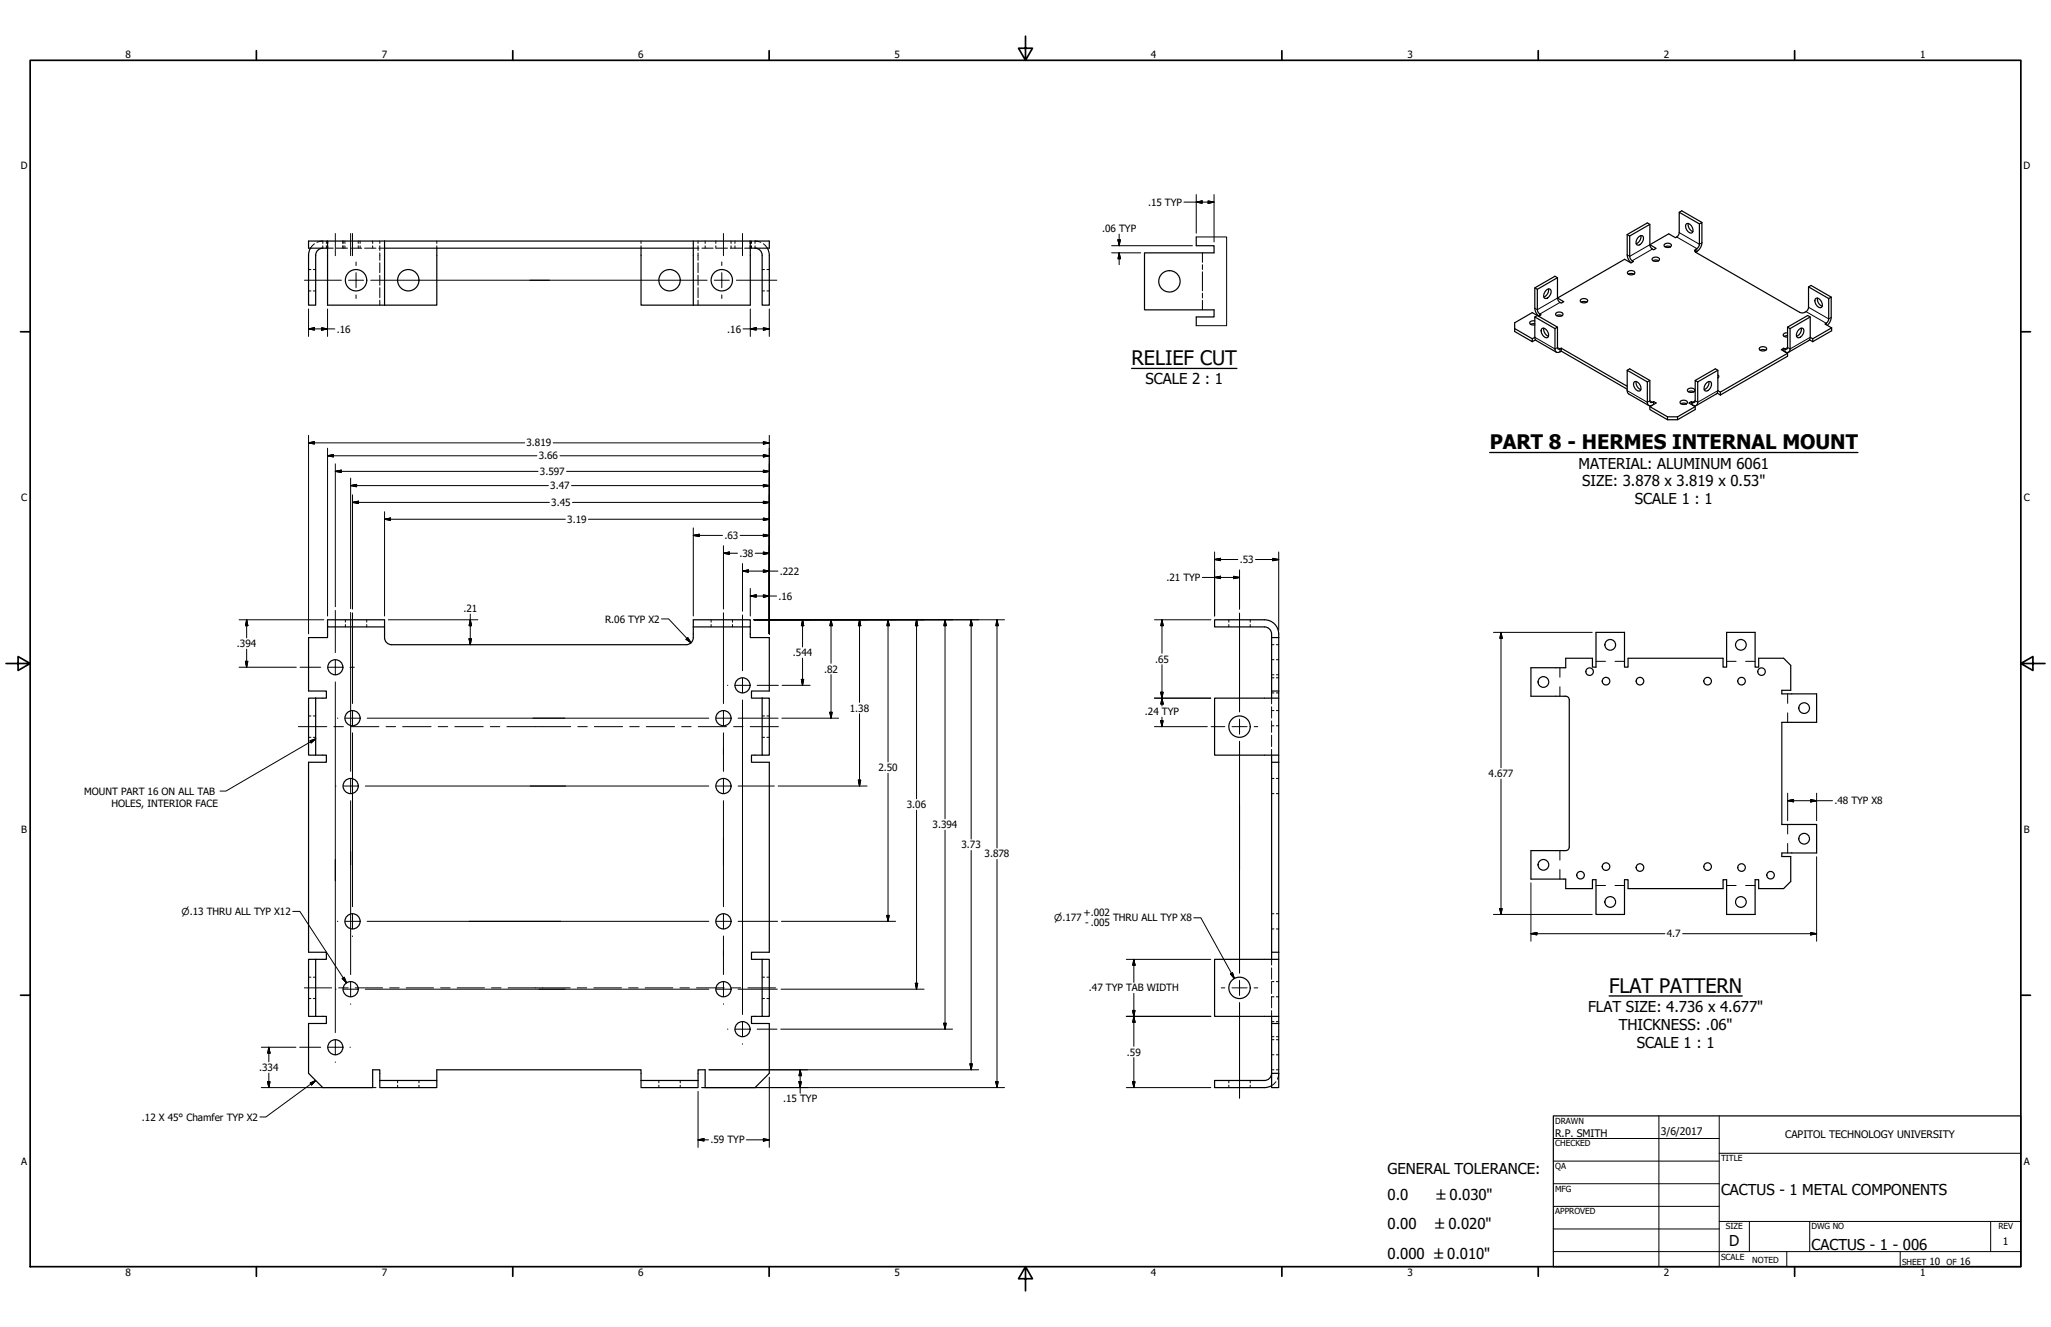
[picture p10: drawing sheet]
<svg xmlns="http://www.w3.org/2000/svg" width="864mm" height="559mm" viewBox="0 0 864 559" stroke-linecap="round" stroke-linejoin="round" font-family="sans-serif">
<!-- layer: Visible Narrow (ANSI) -->
<g fill="none" stroke="#000" stroke-width=".51">
<path d="M503.7 99.8v3.7h7.5v3h-29.3v24h29.3v3h-7.5v3.6M685.1 98.8l1.1 .6v8.6M690.1 99.6l1.3-.4a2.5 2.5 0 0 1-1.6 4.1l-.5-.2a2.48 2.48 0 0 1 .8-3.5zM690.9 99.2a3.2 3.2 0 0 1-2 3.4M694.7 94.5l-8.5 4.9M702.6 98.5l-7.9 4.6M130.7 104.5l-.8 3v21h3l.1-21.7 1-1.6 1.9-.7M137.9 101.5v27h24M161.9 101.5h-32v3h8M161.9 104.5h130M161.9 101.5h130M161.9 101.5v27"/>
<path d="M183.9 104.5v24h-22M269.9 104.5v24h22M315.9 104.5h8v-3h-32v27M315.9 101.5v27h-24M323.1 104.5l.8 3v21h-3l-.1-21.7-1-1.6-1.9-.7M655.8 116.9l-8.5 4.9M684.1 109.2l-28.3 16.3v-8.6l-1.1-.6-8.4 4.9v8.6M685.4 114.4a1.69 1.69 0 0 1 2.9 .7 1.9 1.9 0 0 1-3.1-.3zM685.6 115.5l1.2-.4 1.2 .4M694.7 103.1l2.6 1.5-1 .6-.6-.3M694.7 103.1v-8.6l-1.1-.6-8.5 4.9v8.5M695.8 108.7a1.69 1.69 0 0 1 2.9 .7 1.9 1.9 0 0 1-3.1-.3z"/>
<path d="M696 109.8l1.2-.3 1.2 .3M700.9 102.8a1.67 1.67 0 0 1 2.8 .8 1.89 1.89 0 0 1-3.1-.3zM701 103.9l1.2-.3 1.2 .3M714 105l-.5 .6 .5 .6 43.8 25.3 1.1 .3 1-.3M637.8 138.4l7.4 4.3 1.1-.7v-8.5l8.4 4.9v8.5M645.2 131.6l-7.4 4.3v3.7l7.4 4.3v-1.2M646.3 135.1a1.7 1.7 0 0 0-2.3 .9 1.7 1.7 0 0 0 2.3 .8M646.3 136.4l-1.8 .2M646.3 121.2l1 .6v8.6M646.3 133.5l1-.6 8.5 4.9M649.4 138.2a2.7 2.7 0 0 1 2.4 3.8 2.5 2.5 0 0 1-2.8-3.4zM650 138.2a3.2 3.2 0 0 0 2 3.4"/>
<path d="M651.2 122.1l1.3-.4a2.49 2.49 0 0 1-1.6 4l-.5-.1a2.49 2.49 0 0 1 .8-3.5zM652 121.7a3.2 3.2 0 0 1-2 3.4M654.7 138.4l1.1-.6v8.5M655.2 131.8a1.7 1.7 0 0 1 2.9 .8 1.91 1.91 0 0 1-3.1-.4zM655.4 132.9l1.2-.3 1.2 .3M665.6 126.2a1.69 1.69 0 0 1 2.9 .7 1.9 1.9 0 0 1-3.2-.3zM665.7 127.2l1.2-.3 1.2 .3M768.9 136.1l-.5 .3 2.8 1.7-7.9 4.6M771.2 139.3l-7.9 4.6M646.5 143.1l-1.3 .8M657.4 146.6l27.7 16.1M685.1 155.9l1.1-.6 8.5 4.9v8.6"/>
<path d="M723.3 157.9l.5 .6-.5 .7M723.3 159.1h.1M740.9 146.4a1.69 1.69 0 0 1 2.9 .8 1.9 1.9 0 0 1-3.1-.4zM741.1 147.5l1.2-.3 1.2 .3M752.7 140.1l-1.5 .3-.3 .4 .3 .9 1.5 .3M752.7 141.4l-1.5 .3M752.7 148.8l-28.3 16.3M752.7 150l-28.3 16.3M685.1 164.5v-8.6l8.5 4.9v8.6M688.3 160.7a2.7 2.7 0 0 1 2.4 3.8 2.5 2.5 0 0 1-2.8-3.4zM688.9 160.6a3.2 3.2 0 0 0 2 3.5M694.7 171.2v1.3l7.4 4.2"/>
<path d="M694.7 160.2l-1.1 .6M697.3 169.7l-2.6 1.5 7.4 4.3M702.1 175.5v1.2h4.3v-1.2M702.1 175.5h4.3M707.6 168.9a1.68 1.68 0 0 1 2.9 .8 1.89 1.89 0 0 1-3.1-.3zM707.8 170l1.2-.3 1.1 .3M710.7 163.9a1.69 1.69 0 0 1 2.9 .7 1.9 1.9 0 0 1-3.1-.3zM710.9 165l1.2-.3 1.2 .3M712.7 169.4l-.5-.3-1.1 .6 2.7 1.5-7.4 4.3M713.8 172.5l-7.4 4.2M137.9 264v4.5h-8v22.5h7.5v3h-4.5M161.9 264v-3h-24v3h24a13 13 0 0 0 .3 5.8l1.4 1.4 1.3 .3h124l1.9-.7 1-1.6 .1-8.2h24v3h-24"/>
<path d="M315.9 264v4.5h8v22.5h-7.5v3h4.5M535.4 268.5h3M129.9 294h3v24h-3zM320.9 294h3v24h-3zM535.4 291h3M538.4 291v30M538.4 294h-27v24h27M538.4 291v-24a6 6 0 0 0-6-6h-21v3h21l1.3 .3 1.1 .8 .6 1.9v27M644.6 281.2h14.7v-4h11.2v3.7h1.5v-14.6h12v14.6h1.5v-3.7h40v3.7h1.5v-14.6h12v14.6h1.5v-3.7h10.5l3 3v10.5h-3.7v1.5h14.6v12h-14.6v43h14.6v12h-14.6v1.5h3.7v10.5l-3 3h-10.5v-3.8h-1.5v14.7h-12v-14.7h-1.5v3.8h-40v-3.8h-1.5v14.7h-12v-14.7h-1.5v3.8h-11.2v-4h-14.7v-12h14.7l.9-.3 .6-1.2-.1-62.5-.5-.7-.9-.3h-14.7zM132.9 318h4.5v3h-7.5v80h7.5v3h-4.5M320.9 318h-4.5v3h7.5v80h-7.5v3h4.5M535.4 318v86"/>
<path d="M535.4 321h3M538.4 321v80M129.9 404h3v24h-3zM320.9 404h3v24h-3zM535.4 401h3M538.4 401v30M538.4 404h-27v24h27M132.9 428h4.5v3h-7.5v21l6 6h21v-7.5h3v4.5M320.9 428h-4.5v3h7.5v21l-6 6h-21v-7.5h-3v4.5M535.4 431v21h3v6h-3v-6l-.6 1.9-1.7 1-21.7 .1v3h21l3-.8M535.4 428v3M535.4 431h3"/>
<path d="M538.4 431v21M159.9 455h24v3h-24zM183.9 455v-4.5h86v4.5M269.9 455v3h24v-3M269.9 455h24"/>
<circle cx="149.9" cy="118" r="4.5"/>
<circle cx="171.9" cy="118" r="4.5"/>
<circle cx="281.9" cy="118" r="4.5"/>
<circle cx="303.9" cy="118" r="4.5"/>
<circle cx="492.4" cy="118.5" r="4.5"/>
<circle cx="678" cy="271.5" r="2.25"/>
<circle cx="733" cy="271.5" r="2.25"/>
<circle cx="141.2" cy="281" r="3.2"/>
<circle cx="312.6" cy="288.6" r="3.2"/>
<circle cx="649.9" cy="287.2" r="2.25"/>
<circle cx="669.3" cy="282.8" r="1.59"/>
<circle cx="676.2" cy="286.8" r="1.6"/>
<circle cx="690.5" cy="286.8" r="1.6"/>
<circle cx="719" cy="286.8" r="1.6"/>
<circle cx="733.3" cy="286.8" r="1.6"/>
<circle cx="741.7" cy="282.8" r="1.59"/>
<circle cx="759.7" cy="298.2" r="2.25"/>
<circle cx="148.4" cy="302.4" r="3.2"/>
<circle cx="304.6" cy="302.4" r="3.2"/>
<circle cx="521.9" cy="306" r="4.5"/>
<circle cx="147.6" cy="331" r="3.2"/>
<circle cx="304.6" cy="331" r="3.2"/>
<circle cx="759.7" cy="353.2" r="2.25"/>
<circle cx="649.9" cy="364.2" r="2.25"/>
<circle cx="665.5" cy="368.6" r="1.59"/>
<circle cx="676.2" cy="364.9" r="1.6"/>
<circle cx="678" cy="379.8" r="2.25"/>
<circle cx="690.5" cy="365.3" r="1.6"/>
<circle cx="719" cy="364.9" r="1.6"/>
<circle cx="733" cy="379.8" r="2.25"/>
<circle cx="733.3" cy="365.3" r="1.6"/>
<circle cx="745.5" cy="368.6" r="1.59"/>
<circle cx="148.4" cy="388" r="3.2"/>
<circle cx="304.6" cy="388" r="3.2"/>
<circle cx="147.6" cy="416.6" r="3.2"/>
<circle cx="304.6" cy="416.6" r="3.2"/>
<circle cx="521.9" cy="416" r="4.5"/>
<circle cx="312.6" cy="433.4" r="3.2"/>
<circle cx="141.2" cy="441" r="3.2"/>
</g>
<!-- layer: Border (ANSI) -->
<g fill="none" stroke="#000" stroke-width=".42">
<path d="M503.7 99.8h12.8v37.3h-12.8M706 99.8l8.5 4.9v1.2M707.1 98l8.4 4.9 1.1-.7M694.7 103.1l-8.5 4.9-1.1-.7M695.7 104.9l-8.4 4.9v.6M714 105v1.2M655.8 125.5l-8.5 4.9-1-.6M656.9 127.3l-8.5 4.9v.7M760.4 131.2l8.5 4.9v.6M761.5 129.4l8.5 4.9 1.1-.6M646.3 142l8.4 4.9 1.1-.6 1.1 .6v1.3M762.2 142l-8.5 4.9-1-.6-1.1 .6v1.3"/>
<path d="M685.1 164.5l8.5 4.9 1.1-.6 1 .6M723.3 164.5l-8.5 4.9-1-.6-1.1 .6v1.2"/>
</g>
<g fill="none" stroke="#000" stroke-width=".51">
<path d="M702.6 98.5l2.9 1.6 1.3-1.1 .3-1v-8.6l8.4 4.9v8.6l-.6 1.5-.9 .6M707.1 89.4l1-.6 8.5 4.9M709.9 94.5l.3-.4a2.69 2.69 0 0 1 2.4 3.8 2.5 2.5 0 0 1-2.7-3.4zM710.8 94.1a3.2 3.2 0 0 0 2 3.4M715.5 94.3l1.1-.6v8.5a4.7 4.7 0 0 1-2.6 4M685.1 107.3a4.7 4.7 0 0 0 1.7 3.4M686.2 108l.7 1.5 .9 .6-1.1 .6-2.6-1.5M694.7 103.1l.3 1 .7 .8M645.2 131.6l2.1 1.3M646.3 129.8a4.8 4.8 0 0 0 1.6 3.3M647.3 130.4l.7 1.5 .9 .7-1.1 .6M655.8 125.5l2.6 1.5-1 .7-.9-.7z"/>
<path d="M752.7 137.8l8.5-4.9 1 .6v8.5M753.7 138.4l-1-.6-.1 9-.6 .3-.9-.5-1.1 .7 2.7 1.5v1.2M757.6 138.6l1.3-.4a2.5 2.5 0 0 1-1.6 4.1l-.5-.2a2.47 2.47 0 0 1 .8-3.5zM758.4 138.2a3.2 3.2 0 0 1-1.9 3.4M761.5 120.8l8.5 4.9M762.2 133.5l-8.5 4.9v8.5a1.3 1.3 0 0 1-.6 1.4 1.3 1.3 0 0 1-1.5-.1M764.7 125.6a2.7 2.7 0 0 1 2.3 3.8 2.5 2.5 0 0 1-2.7-3.4zM765.3 125.5a3.2 3.2 0 0 0 2 3.5M768.9 136.1l.8-.8 .3-1v-8.6l1.1-.6v8.6a4.8 4.8 0 0 1-1.7 3.3M771.1 125.1l-8.5-4.9-1.1 .6v8.6l-.6 1.5-1 .6M771.2 138.1v1.2M646.3 142l.6 1.4 8.5 4.9"/>
<path d="M655.8 146.3l.3 .7 .4 .1 .9-.5v1.3a1.44 1.44 0 0 1-1.7 .6 1.44 1.44 0 0 1-1-1.6M657.4 147.9l27.7 16M723.3 155.9l-8.5 4.9v8.6a1.3 1.3 0 0 1-.6 1.4 1.3 1.3 0 0 1-1.5-.2M751.1 146.6v1.3M762.2 142l-.6 1.4-8.5 4.9M762.2 142l1.1 .7v1.2l-1.4-.8M685.1 164.5l.7 1.4 8.5 4.9M693.6 169.4a1.3 1.3 0 0 0 .7 1.4 1.3 1.3 0 0 0 1.4-.2M694.7 168.8l.3 .7 1.3-.4 1 .6M696.3 169.1v1.2M712.2 169.1v1.2M713.8 160.2l8.5-4.9 1 .6v8.6"/>
<path d="M713.8 171.2v1.3M714.8 160.8l-1-.6v8.6l-.3 .7-.8-.1M718.8 161.1l1.2-.5a2.5 2.5 0 0 1-1.6 4.1l-.5-.1a2.49 2.49 0 0 1 .9-3.5zM719.5 160.6a3.2 3.2 0 0 1-1.9 3.5M723.3 164.5l-.6 1.4-8.5 4.9M723.3 164.5l1.1 .6v1.2l-1.4-.7"/>
</g>
<!-- layer: Symbol (ANSI) -->
<path d="M476.5 155.1h44.3M627.2 190.6h155.1M677.5 419.4h56.1" fill="none" stroke="#000" stroke-width=".55"/>
<!-- layer: Title (ANSI) -->
<g fill="none" stroke="#000" stroke-width=".42">
<path d="M506.3 106.5v4M506.3 111.5v2M506.3 114.5v8M506.3 123.5v2M506.3 126.5v4M672 278.5h4M680 278.5h4M727 278.5h4M735 278.5h4M656.8 281.2v4M656.8 289.2v4M752.7 292.2v4"/>
<path d="M752.7 300.2v4M656.8 358.2v4M752.7 347.2v4M752.7 355.2v4M656.8 366.2v4M672 372.9h4M680 372.9h4M727 372.9h4M735 372.9h4"/>
</g>
<!-- layer: Hidden (ANSI) -->
<g fill="none" stroke="#000" stroke-width=".42">
<path d="M129.9 113.5h1M131.9 113.5h1M132.4 102.7l-1.7 1.8M133.5 102l2.4-.5v1M135.9 103.5v1M137.4 101.5v1M137.4 103.5v1M137.9 104.5h2.4M138 101.5v1M138 103.5v1M141.5 104.5h4.8M144.4 101.5v1"/>
<path d="M144.4 103.5v1M145.2 101.5v1M145.2 103.5v1M147.5 104.5h4.8M150.8 101.5v1M150.8 103.5v1M151.6 101.5v1M151.6 103.5v1M153.5 104.5h4.8M156.9 101.5v1M156.9 103.5v1M159.5 104.5h2.4"/>
<path d="M159.9 103.5v2M159.9 101.5v1M159.9 106.5v3.1M159.9 110.7v4.2M159.9 115.9v4.2M183.9 101.5v1M183.9 103.5v1M269.9 101.5v1M269.9 103.5v1M291.9 104.5h2.4M293.9 101.5v1M293.9 103.5v2"/>
<path d="M293.9 106.5v3.1M293.9 110.7v4.2M293.9 115.9v4.2M295.5 104.5h4.8M296.9 101.5v1M296.9 103.5v1M301.4 101.5v1M301.4 103.5v1M301.5 104.5h4.8M307.5 104.5h4.8M307.8 101.5v1M307.8 103.5v1"/>
<path d="M309.5 101.5v1M309.5 103.5v1M313.5 104.5h2.4M315.8 101.5v1M315.8 103.5v1M316.4 101.5v1M316.4 103.5v1M317.9 103.5v1M320.4 102l-2.5-.5v1M320.9 113.5h1M321.4 102.7l1.7 1.8M322.9 113.5h1"/>
<path d="M129.9 122.5h1M131.9 122.5h1M159.9 121.2v4.2M159.9 126.4v2.1M293.9 121.2v4.2M293.9 126.4v2.1M320.9 122.5h1M322.9 122.5h1M145.4 261v1M145.4 263v1M154.4 261v1M154.4 263v1"/>
<path d="M299.4 261v1M299.4 263v1M308.4 261v1M308.4 263v1M517.4 261v1M517.4 263v1M526.4 261v1M526.4 263v1M535.4 271.5h1M535.4 277.8h1M537.4 271.5h1M537.4 277.8h1"/>
<path d="M535.4 294v2.4M535.4 297.6v4.8M535.4 299.2h1M535.4 285.4h1M535.4 291.8h1M535.4 284.2h1M537.4 299.2h1M537.4 285.4h1M537.4 291.8h1M537.4 284.2h1M129.9 301.5h1M129.9 310.5h1"/>
<path d="M131.9 301.5h1M131.9 310.5h1M320.9 301.5h1M320.9 310.5h1M322.9 301.5h1M322.9 310.5h1M535.4 303.6v4.8M535.4 309.6v4.8M535.4 315.6v2.4M535.4 305.6h1M537.4 305.6h1M535.4 327.8h1"/>
<path d="M535.4 334.2h1M537.4 327.8h1M537.4 334.2h1M535.4 384.8h1M535.4 391.2h1M537.4 384.8h1M537.4 391.2h1M129.9 411.5h1M131.9 411.5h1M320.9 411.5h1M322.9 411.5h1M535.4 404v2.4"/>
<path d="M535.4 407.6v4.8M535.4 413.6v4.8M535.4 419.6v4.8M535.4 413.4h1M535.4 419.8h1M537.4 413.4h1M537.4 419.8h1M129.9 420.5h1M131.9 420.5h1M320.9 420.5h1M322.9 420.5h1M535.4 425.6v2.4"/>
<path d="M535.4 437.8h1M535.4 430.2h1M535.4 436.6h1M537.4 437.8h1M537.4 430.2h1M537.4 436.6h1M167.4 455v1M167.4 457v1M176.4 455v1M176.4 457v1M277.4 455v1M277.4 457v1"/>
<path d="M286.4 455v1M286.4 457v1M517.4 455v1M517.4 457v1M526.4 455v1M526.4 457v1M535.4 450.5h1M535.4 444.2h1M537.3 455.5l-1.9 1.7M537.4 450.5h1M537.4 444.2h1M538.4 452l-.5 2.4"/>
</g>
<!-- layer: Border (ANSI) -->
<g fill="none" stroke="#000" stroke-width=".71">
<path d="M431.8 15.2v10.2l-2.9-5.1h5.8l-2.9 5.1M12.7 25.4h838.2v508h-838.2zM107.9 21.3v4.1M215.9 21.3v4.1M323.8 21.3v4.1M539.8 21.3v4.1M647.7 21.3v4.1M755.6 21.3v4.1M8.6 139.7h4.1M850.9 139.7h4.1M2.5 279.4h10.2l-5.1-2.9v5.8l5.1-2.9M850.9 279.4l5.1 2.9v-5.8l-5.1 2.9h10.2"/>
<path d="M8.6 419.1h4.1M850.9 419.1h4.1M107.9 533.4v4.1M215.9 533.4v4.1M323.8 533.4v4.1M431.8 533.4l2.9 5.1h-5.8l2.9-5.1v10.2M539.8 533.4v4.1M647.7 533.4v4.1M755.6 533.4v4.1"/>
</g>
<!-- layer: Visible (ANSI) -->
<g fill="none" stroke="#000" stroke-width=".42">
<path d="M654 479.4h69.9M698.5 469.9v63.5M723.9 469.9v63.5M654 488.9h69.9M654 498.5h69.9M723.9 485.6h127M654 508h69.9M654 517.5h69.9M723.9 514.3h127M736.6 514.3v12.7M762 514.3v12.7M838.2 514.3v12.7"/>
<path d="M654 527h196.9M752.3 527v6.4M800.1 527v6.4"/>
</g>
<path d="M654 469.9h196.9v63.5h-196.9z" fill="none" stroke="#000" stroke-width=".51"/>
<!-- layer: Dimension (ANSI) -->
<g fill="none" stroke="#000" stroke-width=".42">
<path d="M128.2 118h15.5M146.7 118h6.4M149.9 110.3v1.5M149.9 114.8v6.4M156.1 118h141.6M300.7 118h6.4M303.9 110.3v1.5M303.9 114.8v6.4M310.1 118h17M149.9 124.2v1.5M303.9 124.2v1.5M141.2 257.1v17.7"/>
<path d="M147.6 257.9v66.9M148.4 258.1v38.2M304.6 258v38.3M312.6 259v23.4M521.9 258.1v41.7M141.2 277.8v6.4M126.3 281h8.7M138 281h6.4M141.2 287.2v147.6M147.4 281h1.8M148.4 299.2v6.4M304.6 299.2v6.4"/>
<path d="M306.3 288.6h.2M309.5 288.6h6.3M312.6 285.4v6.4M312.6 294.8v132.4M318.8 288.6h8.9M142.1 302.4h.2M145.3 302.4h6.3M148.4 308.6v73.2M154.6 302.4h143.8M301.4 302.4h6.4M304.6 308.6v16.2M310.8 302.4h16.8"/>
<path d="M510 306h5.7M518.7 306h6.4M521.9 302.8v6.4M521.9 312.2v97.6M528.1 306h1.5M141.3 331h.2M144.5 331h6.3M147.6 327.8v6.4M147.6 337.2v73.2M153.8 331h144.6M301.4 331h6.4M304.6 327.8v6.4"/>
<path d="M304.6 337.2v44.6M310.8 331h15.3M142.1 388h.2M145.3 388h6.3M148.4 384.8v6.3M148.4 394.1v.3M154.6 388h143.8M301.4 388h6.4M304.6 384.8v6.3M304.6 394.1v16.3M310.8 388h16.6M141.3 416.5h.2"/>
<path d="M144.5 416.5h6.3M147.6 413.4v6.3M153.8 416.5h144.6M301.4 416.5h6.4M304.6 413.4v6.3M310.8 416.5h16.5M514.2 416h1.5M518.7 416h6.4M521.9 412.8v6.4M528.1 416h1.5M141.2 437.8v6.4M147.6 422.7v.2"/>
<path d="M304.6 422.7v.2M306.3 433.4h.2M309.5 433.4h6.3M312.6 430.2v6.4M312.6 439.6v.1M318.8 433.4h8.4M521.9 422.2v40.3M126.2 441h8.8M138 441h6.4M141.2 447.2v.1M147.4 441h.1"/>
</g>
<!-- layer: Center Mark (ANSI) -->
<g fill="none" stroke="#000" stroke-width=".42">
<path d="M141.2 98.3v9.4M147.6 98.3v9.4M148.4 98.3v9.4M304.6 98.3v9.4M312.6 98.3v9.4M125.6 306h12M140.6 306h4M147.6 306h12M162.6 306h3.9M169.5 306h12M184.5 306h4M191.5 306h12"/>
<path d="M206.5 306h3.9M213.4 306h26.9M243.3 306h4M250.3 306h11.9M265.2 306h4M272.1 306h11.9M287 306h4M294 306h11.9M308.9 306h4M315.9 306h11.8M128.2 416h11.4M142.6 416h4"/>
<path d="M149.6 416h11.5M164.1 416h4M171.1 416h11.4M185.5 416h4M192.5 416h11.5M207 416h4M214 416h26.1M243.1 416h3.9M250 416h11.7M264.7 416h4M271.7 416h11.6M286.3 416h4"/>
<path d="M293.3 416h11.6M307.9 416h4M314.9 416h11.6"/>
</g>
<!-- layer: Centerline (ANSI) -->
<g fill="none" stroke="#000" stroke-width=".42">
<path d="M471.2 98.6v4.9M498.5 85.1h12.7M503.7 85.1l2.5-.5v1zM503.7 81.9v16.3M508.7 84.6l2.5 .5-2.5 .5zM511.2 81.9v20M468.1 106.5h12.2M468.1 103.5h34M470.7 101h1l-.5 2.5zM471.2 106.5l.5 2.5h-1zM471.2 106.5v5M129.9 138.5l2.5-.5v1z"/>
<path d="M129.9 130.1v11.6M129.9 138.5h11.1M135.4 138l2.5 .5-2.5 .5zM137.9 130.1v11.6M312.9 138.5h11M315.9 138.5l2.5-.5v1zM315.9 130.1v11.6M321.4 138l2.5 .5-2.5 .5zM323.9 130.1v11.6M129.9 186.5l2.5-.5v1zM129.9 186.5h91M129.9 183.3v83.6"/>
<path d="M137.9 191.9l2.5-.5v1zM137.9 191.9h88.2M137.9 188.8v70.6M141.2 198.5l2.5-.5v1zM141.2 198.5h85.3M141.2 195.3v60.2M232.9 186.5h91M235.8 191.9h88.1M238.6 198.5h85.3M321.4 198l2.5 .5-2.5 .5zM321.4 191.4l2.5 .5-2.5 .5zM321.4 186l2.5 .5-2.5 .5z"/>
<path d="M323.9 183.3v83.6M147.6 204.5l2.5-.5v1zM147.6 204.5h83.3M147.6 201.3v55M148.4 211.6l2.5-.5v1zM148.4 211.6h82.9M148.4 208.4v48.1M161.9 218.7l2.5-.5v1zM161.9 218.7h76.2M161.9 215.5v43.9M240.6 204.5h83.3M241 211.6h82.9"/>
<path d="M247.8 218.7h76.1M321.4 218.2l2.5 .5-2.5 .5zM321.4 211.1l2.5 .5-2.5 .5zM321.4 204l2.5 .5-2.5 .5zM291.9 225.5l2.5-.5v1zM291.9 225.5h12.3M291.9 222.3v37.1M304.6 233l2.5-.5v1zM304.6 233h5.9M304.6 229.8v26.7M311.6 225.5h12.3M312.6 237.3v20.1"/>
<path d="M318 233h5.9M321.4 240l2.5 .5-2.5 .5zM321.4 232.5l2.5 .5-2.5 .5zM321.4 225l2.5 .5-2.5 .5zM511.4 235.6l2.5-.5v1zM511.4 232.4v27M511.4 235.6h9.8M521.9 240v16.6M528.6 235.6h9.8M535.9 235.1l2.5 .5-2.5 .5zM538.4 232.4v33M198 258.6v12.9"/>
<path d="M312.6 240.5l2.5-.5v1zM312.6 240.5h15M315.9 251l2.5-.5v1zM315.9 251h11.1M315.9 247.8v11.6M321.4 250.5l2.5 .5-2.5 .5zM506.2 243.2h15.7M511.4 243.2l2.5-.5v1zM519.4 242.7l2.5 .5-2.5 .5zM100.7 261h35.6M103.4 278.5h1l-.5 2.5zM103.9 261l.5 2.5h-1z"/>
<path d="M103.9 261v7.6M103.9 273.4v7.6M163.5 261h37.7M197.5 269h1l-.5 2.5zM198 261l.5 2.5h-1zM278.5 260.6h3l9.5 10.1M288.9 269.2l.7-.7 1.4 2.2zM317.5 261h105.5M337.9 261l.5 2.5h-1zM337.9 261v11.4M337.9 277.2v11.4M349.9 261l.5 2.5h-1z"/>
<path d="M349.9 261v18.3M361.9 261l.5 2.5h-1zM361.9 261v34.8M373.9 261l.5 2.5h-1zM373.9 261v59.9M385.9 261l.5 2.5h-1zM385.9 261v75.4M397.9 261l.5 2.5h-1zM397.9 261v83.8M408.9 261l.5 2.5h-1zM408.9 261v92.4M419.8 261l.5 2.5h-1z"/>
<path d="M419.8 261v96.1M486.1 261h23.7M489.3 261l.5 2.5h-1zM489.3 261v14.1M489.3 279.9v17.4M628.8 266.3h41.6M632 266.3l.5 2.5h-1zM632 266.3v57M100.7 281h24.1M329.3 288.6h11.8M337.4 286.1h1l-.5 2.5zM349.4 299.9h1l-.5 2.5z"/>
<path d="M349.9 284.1v18.3M486.1 294h23.7M488.8 291.5h1l-.5 2.5zM489.3 294l.5 2.5h-1zM329.2 302.4h23.9M361.9 300.6v30.4M486.1 306h22.3M488.8 303.5h1l-.5 2.5zM489.3 302v4M327.6 331h37.5M361.4 328.5h1l-.5 2.5zM373.9 325.6v62.4"/>
<path d="M632 328.1v57M752.7 337.2l2.5-.5v1zM752.7 337.2h18.9M752.7 334v11.6M762.4 336.7l2.5 .5-2.5 .5zM764.9 334v11.6M385.9 341.2v75.3M397.9 349.6v83.8M408.9 358.1v92.4M419.8 361.9v96.1M644.6 371.8v24.6M764.9 360.8v35.6"/>
<path d="M329 388h48.1M373.4 385.5h1l-.5 2.5zM628.8 385.1h41.6M631.5 382.6h1l-.5 2.5zM644.6 393.2l2.5-.5v1zM644.6 393.2h56.4M708.5 393.2h56.4M762.4 392.7l2.5 .5-2.5 .5zM328.9 416.5h60.2M385.4 414.1h1l-.5 2.4zM474.2 404h35.6M477.4 404l.5 2.5h-1z"/>
<path d="M477.4 404v9.7M477.4 418.3v22.3M328.8 433.4h72.3M397.4 430.9h1l-.5 2.5zM474.2 428h35.6M476.9 425.5h1l-.5 2.5zM477.4 428l.5 2.5h-1zM110 458h48.3M110 441h14.6M112.7 455.5h1l-.5 2.5zM113.2 441l.5 2.5h-1zM113.2 441v6.1"/>
<path d="M113.2 451.9v6.1M293.9 459.6v23.6M295.5 458h127.5M298.5 450.5h113.6M323.9 453.6v29.6M336.4 455.5h1l-.5 2.5zM336.9 450.5l.5 2.5h-1zM336.9 450.5v9.9M408.4 448h1l-.5 2.5zM419.3 455.5h1l-.5 2.5zM474.2 458h35.6M476.9 455.5h1l-.5 2.5z"/>
<path d="M477.4 445.4v12.6M293.9 480l2.5-.5v1zM293.9 480h4.4M314.3 480h9.6M321.4 479.5l2.5 .5-2.5 .5z"/>
</g>
<g fill="#000" stroke="#000" stroke-width=".42">
<path d="M503.7 85.1l2.5-.5zM503.7 85.1l2.5-.5v1zM508.7 85.6l2.5-.5zM508.7 84.6l2.5 .5-2.5 .5zM470.7 101l.5 2.5zM470.7 101h1l-.5 2.5zM471.2 106.5l.5 2.5zM471.2 106.5l.5 2.5h-1zM129.9 138.5l2.5-.5zM129.9 138.5l2.5-.5v1zM135.4 139l2.5-.5zM135.4 138l2.5 .5-2.5 .5z"/>
<path d="M315.9 138.5l2.5-.5zM315.9 138.5l2.5-.5v1zM321.4 139l2.5-.5zM321.4 138l2.5 .5-2.5 .5zM129.9 186.5l2.5-.5zM129.9 186.5l2.5-.5v1zM137.9 191.9l2.5-.5zM137.9 191.9l2.5-.5v1zM141.2 198.5l2.5-.5zM141.2 198.5l2.5-.5v1zM321.4 199l2.5-.5zM321.4 198l2.5 .5-2.5 .5z"/>
<path d="M321.4 192.4l2.5-.5zM321.4 191.4l2.5 .5-2.5 .5zM321.4 187l2.5-.5zM321.4 186l2.5 .5-2.5 .5zM147.6 204.5l2.5-.5zM147.6 204.5l2.5-.5v1zM148.4 211.6l2.5-.5zM148.4 211.6l2.5-.5v1zM161.9 218.7l2.5-.5zM161.9 218.7l2.5-.5v1zM321.4 219.2l2.5-.5zM321.4 218.2l2.5 .5-2.5 .5z"/>
<path d="M321.4 212.1l2.5-.5zM321.4 211.1l2.5 .5-2.5 .5zM321.4 205l2.5-.5zM321.4 204l2.5 .5-2.5 .5zM291.9 225.5l2.5-.5zM291.9 225.5l2.5-.5v1zM304.6 233l2.5-.5zM304.6 233l2.5-.5v1zM312.6 240.5l2.5-.5zM312.6 240.5l2.5-.5v1zM321.4 233.5l2.5-.5zM321.4 232.5l2.5 .5-2.5 .5z"/>
<path d="M321.4 226l2.5-.5zM321.4 225l2.5 .5-2.5 .5zM511.4 235.6l2.5-.5zM511.4 235.6l2.5-.5v1zM535.9 236.1l2.5-.5zM535.9 235.1l2.5 .5-2.5 .5zM315.9 251l2.5-.5zM315.9 251l2.5-.5v1zM321.4 251.5l2.5-.5zM321.4 250.5l2.5 .5-2.5 .5zM321.4 241l2.5-.5zM321.4 240l2.5 .5-2.5 .5z"/>
<path d="M511.4 243.2l2.5-.5zM511.4 243.2l2.5-.5v1zM519.4 243.7l2.5-.5zM519.4 242.7l2.5 .5-2.5 .5zM103.4 278.5l.5 2.5zM103.4 278.5h1l-.5 2.5zM103.9 261l.5 2.5zM103.9 261l.5 2.5h-1zM197.5 269l.5 2.5zM197.5 269h1l-.5 2.5zM198 261l.5 2.5zM198 261l.5 2.5h-1z"/>
<path d="M288.9 269.2l2.1 1.5zM288.9 269.2l.7-.7 1.4 2.2zM337.9 261l.5 2.5zM337.9 261l.5 2.5h-1zM349.9 261l.5 2.5zM349.9 261l.5 2.5h-1zM361.9 261l.5 2.5zM361.9 261l.5 2.5h-1zM373.9 261l.5 2.5zM373.9 261l.5 2.5h-1zM385.9 261l.5 2.5zM385.9 261l.5 2.5h-1z"/>
<path d="M397.9 261l.5 2.5zM397.9 261l.5 2.5h-1zM408.9 261l.5 2.5zM408.9 261l.5 2.5h-1zM419.8 261l.5 2.5zM419.8 261l.5 2.5h-1zM489.3 261l.5 2.5zM489.3 261l.5 2.5h-1zM632 266.3l.5 2.5zM632 266.3l.5 2.5h-1zM337.4 286.1l.5 2.5zM337.4 286.1h1l-.5 2.5z"/>
<path d="M349.4 299.9l.5 2.5zM349.4 299.9h1l-.5 2.5zM488.8 291.5l.5 2.5zM488.8 291.5h1l-.5 2.5zM489.3 294l.5 2.5zM489.3 294l.5 2.5h-1zM488.8 303.5l.5 2.5zM488.8 303.5h1l-.5 2.5zM361.4 328.5l.5 2.5zM361.4 328.5h1l-.5 2.5zM752.7 337.2l2.5-.5zM752.7 337.2l2.5-.5v1z"/>
<path d="M762.4 337.7l2.5-.5zM762.4 336.7l2.5 .5-2.5 .5zM373.4 385.5l.5 2.5zM373.4 385.5h1l-.5 2.5zM631.5 382.6l.5 2.5zM631.5 382.6h1l-.5 2.5zM644.6 393.2l2.5-.5zM644.6 393.2l2.5-.5v1zM762.4 393.7l2.5-.5zM762.4 392.7l2.5 .5-2.5 .5zM385.4 414.1l.5 2.4zM385.4 414.1h1l-.5 2.4z"/>
<path d="M477.4 404l.5 2.5zM477.4 404l.5 2.5h-1zM397.4 430.9l.5 2.5zM397.4 430.9h1l-.5 2.5zM476.9 425.5l.5 2.5zM476.9 425.5h1l-.5 2.5zM477.4 428l.5 2.5zM477.4 428l.5 2.5h-1zM112.7 455.5l.5 2.5zM112.7 455.5h1l-.5 2.5zM113.2 441l.5 2.5zM113.2 441l.5 2.5h-1z"/>
<path d="M336.4 455.5l.5 2.5zM336.4 455.5h1l-.5 2.5zM336.9 450.5l.5 2.5zM336.9 450.5l.5 2.5h-1zM408.4 448l.5 2.5zM408.4 448h1l-.5 2.5zM419.3 455.5l.5 2.5zM419.3 455.5h1l-.5 2.5zM476.9 455.5l.5 2.5zM476.9 455.5h1l-.5 2.5zM293.9 480l2.5-.5zM293.9 480l2.5-.5v1z"/>
<path d="M321.4 480.5l2.5-.5zM321.4 479.5l2.5 .5-2.5 .5z"/>
</g>
<!-- layer: Symbol (ANSI) -->
<path d="M130.5 311.9l2.4-.8-1.9 1.7zM132.9 311.1l-37.8 22h-2.5M123.2 383.8h3l19.7 30.1M502.6 386.5h3l14.1 25.6M144.1 412.1l.8-.6 1 2.4zM518.1 410.1l.9-.5 .7 2.5zM130.6 456.1l2.3-1.1-1.7 1.9zM132.9 455l-20.9 15.4h-2.6" fill="none" stroke="#000" stroke-width=".42"/>
<path d="M131 312.8l1.9-1.7zM130.5 311.9l2.4-.8-1.9 1.7zM144.1 412.1l1.8 1.8zM144.1 412.1l.8-.6 1 2.4zM518.1 410.1l1.6 2zM518.1 410.1l.9-.5 .7 2.5zM132.9 455l-1.7 1.9zM130.6 456.1l2.3-1.1-1.7 1.9z" fill="#000" stroke="#000" stroke-width=".42"/>
<g font-size="8.4">
<text x="476.5" y="153.8">RELIEF CUT</text>
<text x="627.2" y="189.2">PART 8 - HERMES INTERNAL MOUNT</text>
<text x="677.5" y="418">FLAT PATTERN</text>
</g>
<g font-size="6.3">
<text x="482.3" y="161.9">SCALE 2 : 1</text>
<text x="664.7" y="197.3">MATERIAL: ALUMINUM 6061</text>
<text x="666.2" y="204.8">SIZE: 3.878 x 3.819 x 0.53&quot;</text>
<text x="688.4" y="212.3">SCALE 1 : 1</text>
<text x="668.7" y="426.1">FLAT SIZE: 4.736 x 4.677&quot;</text>
<text x="681.6" y="433.7">THICKNESS: .06&quot;</text>
<text x="689.2" y="441.2">SCALE 1 : 1</text>
<text x="584.3" y="494.6">GENERAL TOLERANCE:</text>
<text x="724.7" y="503.4">CACTUS - 1 METAL COMPONENTS</text>
<text x="584.3" y="505.2">0.0</text>
<text x="584.3" y="517.6">0.00</text>
<text x="728.1" y="524.9">D</text>
<text x="762.8" y="526.2">CACTUS - 1 - 006</text>
<text x="584.3" y="530">0.000 ±0.010&quot;</text>
</g>
<g font-size="6">
<text x="604.8" y="505.2">±0.030&quot;</text>
<text x="604.3" y="517.6">±0.020&quot;</text>
</g>
<g font-size="4.4">
<text x="654.8" y="478.6">R.P. SMITH</text>
<text x="699.3" y="478">3/6/2017</text>
<text x="751.7" y="479.4">CAPITOL TECHNOLOGY UNIVERSITY</text>
<text x="843.4" y="524.2">1</text>
</g>
<g font-size="4.2">
<text x="52.8" y="24.4">8</text>
<text x="160.8" y="24.4">7</text>
<text x="268.7" y="24.4">6</text>
<text x="376.7" y="24.4">5</text>
<text x="484.6" y="24.4">4</text>
<text x="592.6" y="24.4">3</text>
<text x="700.5" y="24.4">2</text>
<text x="808.5" y="24.4">1</text>
<text x="8.7" y="71.4">D</text>
<text x="852" y="71.4">D</text>
<text x="483.4" y="86.6">.15 TYP</text>
<text x="464.1" y="97.7">.06 TYP</text>
<text x="141.8" y="140">.16</text>
<text x="306.2" y="140">.16</text>
<text x="221.7" y="188">3.819</text>
<text x="226.9" y="193.5">3.66</text>
<text x="227.3" y="200">3.597</text>
<text x="231.7" y="206">3.47</text>
<text x="8.9" y="211.1">C</text>
<text x="232.1" y="213.1">3.45</text>
<text x="852.2" y="211.1">C</text>
<text x="238.9" y="220.2">3.19</text>
<text x="305" y="227">.63</text>
<text x="311.3" y="234.5">.38</text>
<text x="522" y="237.1">.53</text>
<text x="328.4" y="242">.222</text>
<text x="491.1" y="244.7">.21 TYP</text>
<text x="195.1" y="257.8">.21</text>
<text x="327.8" y="252.5">.16</text>
<text x="254.8" y="262.2">R.06 TYP X2</text>
<text x="99.8" y="272.5">.394</text>
<text x="333.9" y="276.3">.544</text>
<text x="486.3" y="279">.65</text>
<text x="347" y="283.2">.82</text>
<text x="357.9" y="299.7">1.38</text>
<text x="482.1" y="301.2">.24 TYP</text>
<text x="369.9" y="324.8">2.50</text>
<text x="626.8" y="327.2">4.677</text>
<text x="35.5" y="334.7">MOUNT PART 16 ON ALL TAB</text>
<text x="46.9" y="339.7">HOLES, INTERIOR FACE</text>
<text x="381.9" y="340.3">3.06</text>
<text x="772.4" y="338.7">.48 TYP X8</text>
<text x="8.9" y="350.8">B</text>
<text x="392.7" y="348.7">3.394</text>
<text x="852.2" y="350.8">B</text>
<text x="404.9" y="357.3">3.73</text>
<text x="414.6" y="361">3.878</text>
<text x="456.2" y="385.7">+.002</text>
<text x="457" y="389.9">- .005</text>
<text x="468.7" y="388">THRU ALL TYP X8</text>
<text x="701.8" y="394.7">4.7</text>
<text x="458.5" y="417.5">.47 TYP TAB WIDTH</text>
<text x="474.5" y="444.5">.59</text>
<text x="109.1" y="451">.334</text>
<text x="329.8" y="464.2">.15 TYP</text>
<text x="59.8" y="471.9">.12 X 45° Chamfer TYP X2</text>
<text x="299.2" y="481.5">.59 TYP</text>
<text x="8.9" y="490.5">A</text>
<text x="852.2" y="490.5">A</text>
<text x="812.4" y="532.6">10</text>
<text x="825.2" y="532.6">16</text>
<text x="52.8" y="537.5">8</text>
<text x="160.8" y="537.5">7</text>
<text x="268.7" y="537.5">6</text>
<text x="376.7" y="537.5">5</text>
<text x="484.6" y="537.5">4</text>
<text x="592.6" y="537.5">3</text>
<text x="700.5" y="537.5">2</text>
<text x="808.5" y="537.5">1</text>
</g>
<g font-size="4">
<text x="76.5" y="385.3">⌀.13 THRU ALL TYP X12</text>
<text x="443.9" y="388">⌀.177</text>
</g>
<g font-size="3.5">
<text x="654.8" y="473.2">DRAWN</text>
<text x="654.8" y="482.8">CHECKED</text>
<text x="724.7" y="488.9">TITLE</text>
<text x="654.8" y="492.3">QA</text>
<text x="654.8" y="501.8">MFG</text>
<text x="654.8" y="511.4">APPROVED</text>
<text x="726.7" y="517.7">SIZE</text>
<text x="762.8" y="517.7">DWG NO</text>
<text x="841.4" y="517.7">REV</text>
<text x="724.7" y="530.4">SCALE</text>
<text x="737.8" y="531.8">NOTED</text>
<text x="800.9" y="532.6">SHEET</text>
<text x="819.6" y="532.6">OF</text>
</g>
</svg>
